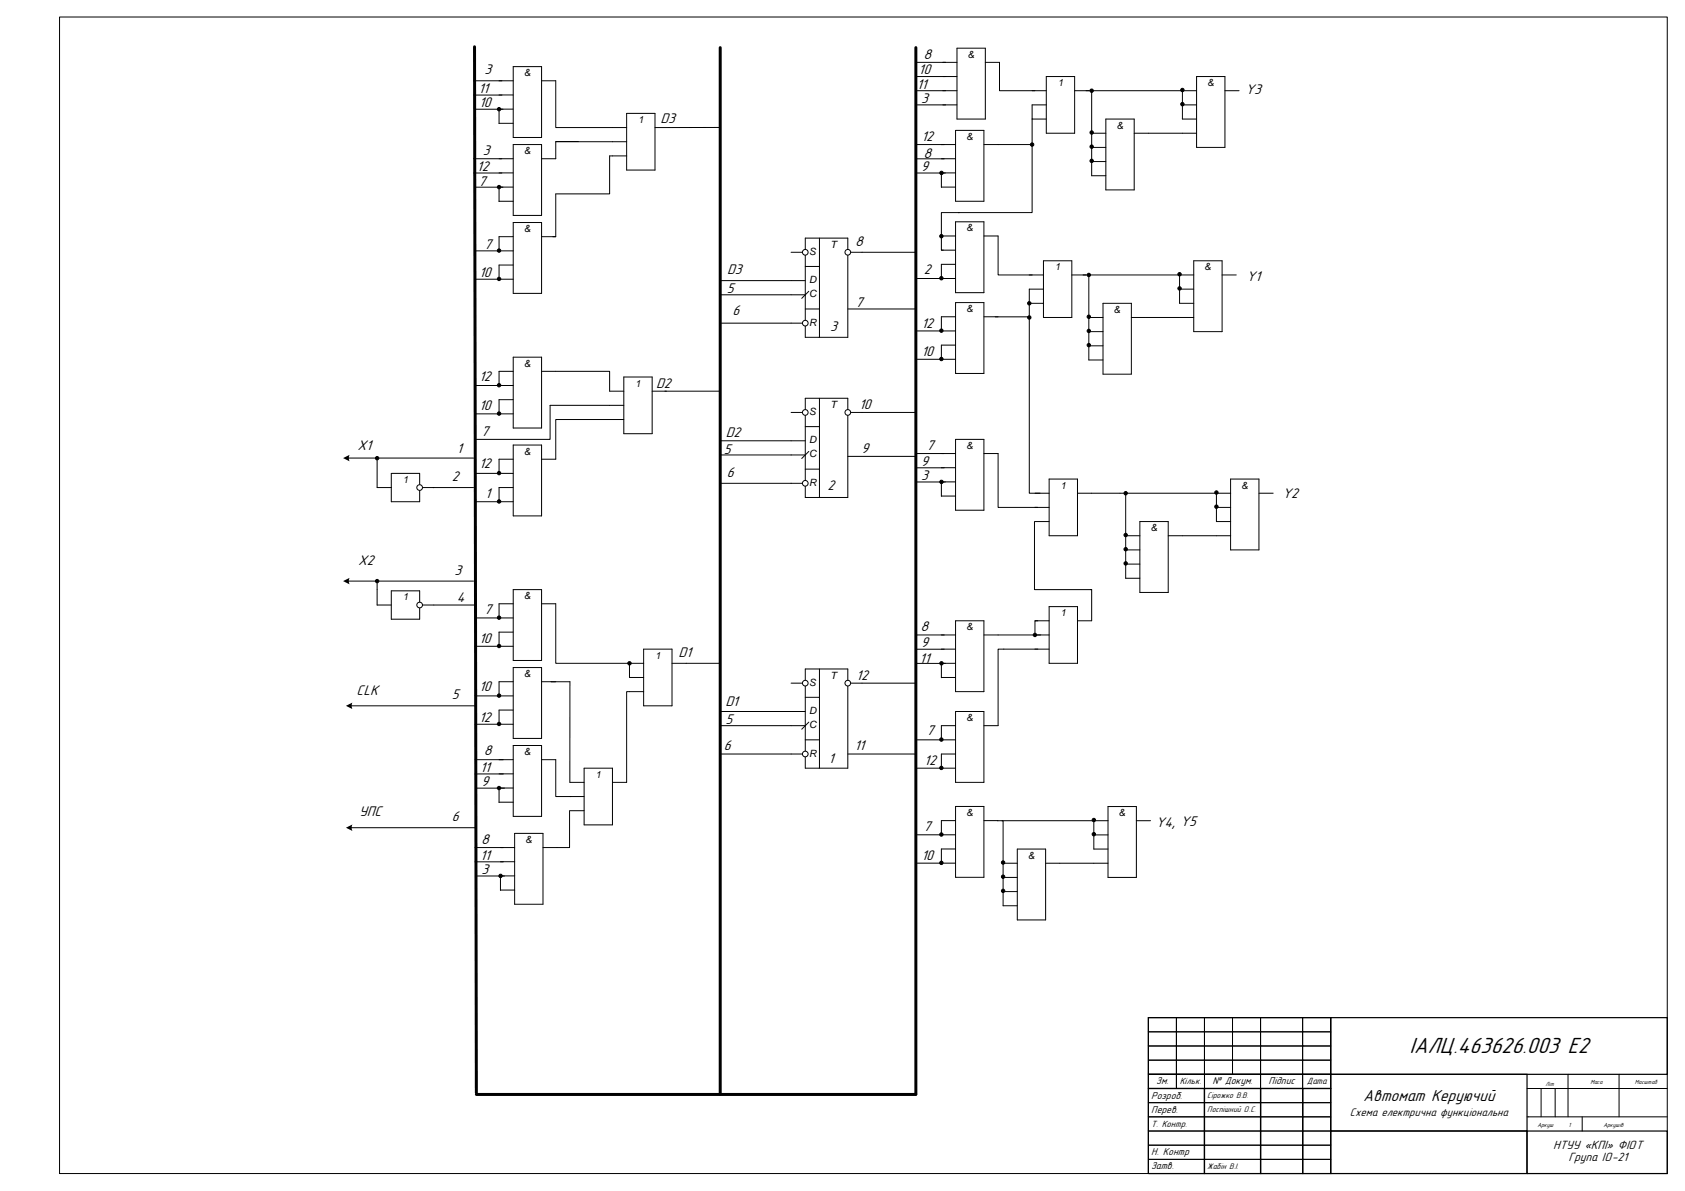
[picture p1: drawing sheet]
<svg xmlns="http://www.w3.org/2000/svg" width="594mm" height="420mm" viewBox="0 0 594 420" stroke-linecap="round" stroke-linejoin="round" font-family="sans-serif">
<g fill="none" stroke="#000" stroke-width=".35">
<path d="M21 6h567v408h-567zM363 97h5M368 92h10v20h-10zM378 97h5M363 102h5M363 107h5M122.7 161.6h44.3M133 172h5M138 167h10v10h-10zM148 172h5M122.7 205h44.3M133 205v8.5"/>
<path d="M405 359h9.9v5h-9.9zM414.9 359h9.9v5h-9.9zM424.8 359h9.9v5h-9.9zM434.7 359h9.9v5h-9.9zM444.6 359h14.8v5h-14.8zM459.4 359h9.9v5h-9.9zM405 364h9.9v5h-9.9zM405 369h9.9v5h-9.9zM405 374h9.9v5h-9.9zM405 379h9.9v5h-9.9zM414.9 364h9.9v5h-9.9zM414.9 369h9.9v5h-9.9z"/>
<path d="M414.9 374h9.9v5h-9.9zM414.9 379h9.9v5h-9.9zM424.8 364h9.9v5h-9.9zM424.8 369h9.9v5h-9.9zM424.8 374h9.9v5h-9.9zM424.8 379h19.8v5h-19.8zM434.7 374h9.9v5h-9.9zM434.7 369h9.9v5h-9.9zM434.7 364h9.9v5h-9.9zM444.6 364h14.8v5h-14.8zM444.6 369h14.8v5h-14.8zM444.6 374h14.8v5h-14.8z"/>
<path d="M444.6 379h14.8v5h-14.8zM459.4 379h9.9v5h-9.9zM459.4 374h9.9v5h-9.9zM459.4 369h9.9v5h-9.9zM459.4 364h9.9v5h-9.9zM553 379v15M571 379v15M405 394h19.8v5h-19.8zM405 389h19.8v5h-19.8zM405 399h19.8v5h-19.8zM405 384h19.8v5h-19.8zM424.8 399h19.8v5h-19.8z"/>
<path d="M424.8 394h19.8v5h-19.8zM424.8 389h19.8v5h-19.8zM424.8 384h19.8v5h-19.8zM444.6 384h14.8v5h-14.8zM444.6 389h14.8v5h-14.8zM444.6 394h14.8v5h-14.8zM444.6 399h14.8v5h-14.8zM459.4 399h9.9v5h-9.9zM459.4 394h9.9v5h-9.9zM459.4 389h9.9v5h-9.9zM459.4 384h9.9v5h-9.9zM538.6 384h49.4"/>
<path d="M538.6 394h49.4M543.5 384v10M548.5 384v10M558 394v5M405 409h19.8v5h-19.8zM405 404h19.8v5h-19.8zM424.8 409h19.8v5h-19.8zM424.8 404h19.8v5h-19.8zM444.6 404h14.8v5h-14.8zM444.6 409h14.8v5h-14.8zM459.4 409h9.9v5h-9.9zM459.4 404h9.9v5h-9.9z"/>
<circle cx="133" cy="161.6" r=".6"/>
<circle cx="133" cy="205" r=".6"/>
</g>
<path d="M405 359h64.3v20h-64.3zM469.3 359h118.7v20h-118.7zM405 379h64.3v5h-64.3zM469.3 379h69.2v20h-69.2zM405 384h19.8v30h-19.8zM424.8 384h19.8v30h-19.8zM444.6 384h14.8v30h-14.8zM459.4 384h9.9v30h-9.9zM469.3 399h69.2v15h-69.2zM538.5 399h49.5v15h-49.5z" fill="none" stroke="#000" stroke-width=".42"/>
<path d="M167.4 16.5l.6 369M254 16.8v369.2M323 16.8v369.2M168 386.1h155" fill="none" stroke="#000" stroke-width="1.1"/>
<g fill="#000">
<path d="M121 161.6l2.3-1.1-.3 .9 .3 1.3z" fill-rule="evenodd"/>
<path d="M121 205l2.3-1.1-.3 .9 .3 1.3z" fill-rule="evenodd"/>
<circle cx="133" cy="161.6" r=".6"/>
<circle cx="133" cy="205" r=".6"/>
</g>
<circle cx="148" cy="172" r="1" fill="#fff"/>
<g fill="none" stroke="#000" stroke-width=".35">
<path d="M133 213.4h5M138 208.4h10v10h-10zM148 213.4h5"/>
<circle cx="148" cy="172" r="1"/>
</g>
<circle cx="148" cy="213.4" r="1" fill="#fff"/>
<g fill="none" stroke="#000" stroke-width=".35">
<path d="M167 28.5h14M176 38.5v5.1M181 23.5h10v25h-10zM181 33.5h-14M181 38.5h-13.6M191 28.5h5v16.5h25M167 56h14M176 43.5h5M181 51h10v25h-10zM196 50h25M204 49.9h-8v6.1h-5M221 55h-6v13.4h-19v15.1h-1"/>
<path d="M221 40h10v20h-10zM253.8 45h-22.8M176 66v5.1M176 71h5M181 78.5h10v25h-10zM181 61h-14M181 66h-13.6M167.5 88.5h13.5M167.5 98.5h13.5M181 83.5h-5v5h-.3M181 93.5h-5v5M191 83.5h5"/>
<path d="M279 89h5M284 84h15v35h-15zM289 84v35M279 114h5M167.5 136h13.5M181 131h-5v5h-.3M181 126h10v25h-10zM191 131h24v7h5M220 133h10v20h-10zM230 138h24M167.5 146h13.5M181 157h10v25h-10z"/>
<path d="M181 141h-5v5M220 148h-24v14h-5M220 143h-26v12h-26M133 161.6v10.4M152.7 172h14.3M167.5 167h13.5M167.5 177h13.5M181 162h-5v5h-.3M181 172h-5v5M153 213.4l15 .1M167.5 218h13.5M181 213h-5v5h-.3"/>
<path d="M181 208h10v25h-10zM191 213h5v21h26M167.5 228h13.5M181 235.5h10v25h-10zM181 223h-5v5M222 234h5M222 234v5h5M227 229h10v20h-10zM237 234h17M123.7 249h44.3M167.5 245.5h13.5M167.5 255.5h13.5"/>
<path d="M181 240.5h-5v5h-.3M181 250.5h-5v5M191 240.5h5M194.3 240.5h6.7v35.5M227 244h-6v32h-5M337 256h-5v5h-.3M337 251h10v25h-10zM347 256h5M167.5 268h13.5M167.5 273h10M176 278v5.1M176 273h5"/>
<path d="M181 263h10v25h-10zM181 278h-13.1M191 268h5v13h5.4M201 276h5M206 271h10v20h-10zM323.5 261h13.5M323.5 271h13.5M337 266h-5v5M123.7 292h44.3M167.5 299h14M176 283h5M181.5 294h10v25h-10z"/>
<path d="M200.9 286v13h-9.4M201 281h5M201 286h5M323.5 294.5h13.5M337 289.5h-5v5h-.3M337 284.5h10v25h-10zM337 299.5h-5v5M347 289.5h5M176.5 314h5M176.5 309v5.1M181.5 304h-14M181.5 309h-13.6"/>
<path d="M323.5 304.5h13.5"/>
<circle cx="176" cy="38.5" r=".6"/>
<circle cx="176" cy="66" r=".6"/>
<circle cx="176" cy="98.4" r=".6"/>
<circle cx="176" cy="88.4" r=".6"/>
<circle cx="176" cy="135.9" r=".6"/>
<circle cx="176" cy="145.9" r=".6"/>
<circle cx="176" cy="166.9" r=".6"/>
<circle cx="176" cy="176.9" r=".6"/>
<circle cx="148" cy="213.4" r="1"/>
<circle cx="176" cy="217.9" r=".6"/>
<circle cx="176" cy="227.9" r=".6"/>
<circle cx="176" cy="245.4" r=".6"/>
<circle cx="176" cy="255.4" r=".6"/>
<circle cx="176" cy="278" r=".6"/>
<circle cx="332" cy="260.9" r=".6"/>
<circle cx="332" cy="270.9" r=".6"/>
<circle cx="332" cy="294.4" r=".6"/>
<circle cx="176.5" cy="309" r=".6"/>
<circle cx="332" cy="304.4" r=".6"/>
</g>
<g fill="#000">
<path d="M122 249l2.3-1.1-.3 .9 .3 1.3z" fill-rule="evenodd"/>
<path d="M122 292l2.3-1.1-.3 .9 .3 1.3z" fill-rule="evenodd"/>
<circle cx="176" cy="38.5" r=".6"/>
<circle cx="176" cy="66" r=".6"/>
<circle cx="176" cy="98.4" r=".6"/>
<circle cx="176" cy="88.4" r=".6"/>
<circle cx="176" cy="135.9" r=".6"/>
<circle cx="176" cy="145.9" r=".6"/>
<circle cx="176" cy="166.9" r=".6"/>
<circle cx="176" cy="176.9" r=".6"/>
<circle cx="176" cy="217.9" r=".6"/>
<circle cx="176" cy="227.9" r=".6"/>
<circle cx="176" cy="245.4" r=".6"/>
<circle cx="176" cy="255.4" r=".6"/>
<circle cx="176" cy="278" r=".6"/>
<circle cx="332" cy="260.9" r=".6"/>
<circle cx="332" cy="270.9" r=".6"/>
<circle cx="332" cy="294.4" r=".6"/>
<circle cx="176.5" cy="309" r=".6"/>
<circle cx="332" cy="304.4" r=".6"/>
</g>
<circle cx="284" cy="89" r="1" fill="#fff"/>
<circle cx="284" cy="89" r="1" fill="none" stroke="#000" stroke-width=".35"/>
<circle cx="284" cy="114" r="1" fill="#fff"/>
<g fill="none" stroke="#000" stroke-width=".35">
<path d="M299 89h5"/>
<circle cx="284" cy="114" r="1"/>
</g>
<circle cx="299" cy="89" r="1" fill="#fff"/>
<g fill="none" stroke="#000" stroke-width=".35">
<path d="M254 99h30M284 94h5M304 89h19M254 104h30M254 114h25M284 109h5M285.2 102.8l-2.4 2.5M279 145.5h5M284 140.5h15v35h-15zM289 140.5v35M279 170.5h5"/>
<circle cx="299" cy="89" r="1"/>
</g>
<circle cx="284" cy="145.5" r="1" fill="#fff"/>
<circle cx="284" cy="145.5" r="1" fill="none" stroke="#000" stroke-width=".35"/>
<circle cx="284" cy="170.5" r="1" fill="#fff"/>
<g fill="none" stroke="#000" stroke-width=".35">
<path d="M299 145.5h5"/>
<circle cx="284" cy="170.5" r="1"/>
</g>
<circle cx="299" cy="145.5" r="1" fill="#fff"/>
<g fill="none" stroke="#000" stroke-width=".35">
<path d="M254 155.5h30M284 150.5h5M285.2 159.3l-2.4 2.4M304 145.5h19M254 160.5h30M254 170.5h25M284 165.5h5M284 236h15v35h-15zM289 236v35M279 241h5M279 266h5"/>
<circle cx="299" cy="145.5" r="1"/>
</g>
<circle cx="284" cy="241" r="1" fill="#fff"/>
<circle cx="284" cy="241" r="1" fill="none" stroke="#000" stroke-width=".35"/>
<circle cx="284" cy="266" r="1" fill="#fff"/>
<g fill="none" stroke="#000" stroke-width=".35">
<path d="M299 241h5"/>
<circle cx="284" cy="266" r="1"/>
</g>
<circle cx="299" cy="241" r="1" fill="#fff"/>
<g fill="none" stroke="#000" stroke-width=".35">
<path d="M337.5 17h10v25h-10zM323.5 22h14M323.5 27h14M323.5 32h14M323.5 37h14M347.5 22h5v10h12.5M364 32h5M369 37h-5l.1 5M369 27h10v20h-10zM379 32h43M384.6 32h.4v30h5M417 32v10h5"/>
<path d="M417 37h5M422 27h10v25h-10zM432 32h5M323 51h14M323 56h10M332 56h5M337 46h10v25h-10zM347 51h17M364 51v24h-26M369 42h-5v9M385 47h5M385 52h5"/>
<path d="M385 57h5M390 42h10v25h-10zM400 47h22M332 66h5M332 61v5.1M337 78.2h10v25.1h-10zM337 61h-13.6M338.3 75h-6.3v8.2M323.5 98.2h13.5M332 83.2v5.1h.7M332 83.2h5M332 88.3h5"/>
<path d="M337 93.2h-5v5M347 83.2h5v13.8h12M382 97h39M383.6 97h.4v30h5M416 97v10h5M421 92h10v25h-10zM431 97h5M299 109h24M323.5 116.7h13.5M337 111.7h-5v5h-.3M337 106.8h10v24.9h-10zM347 111.7h5"/>
<path d="M363 102v9.8h-12M363 112v62h3.8M384 112h5M384 117h5M389 107h10v25h-10zM399 112h22M416 102h5M323.5 126.7h13.5M337 121.8h-5v4.9M384 122h5M323 160h14M337 155h10v25h-10z"/>
<path d="M347 160h5v19h14M299 161h24M323 165h10M332 170v5.1M332 165h5M332 175h5M337 170h-13.6M365 174h5M365 179h5M370 169h10v20h-10zM380 174h54M396.6 174h.4v30h5"/>
<path d="M429 179h5M429 174v10h5M434 169h10v25h-10zM444 174h5M364.8 184v24h20.2M365 184h5M397 189h5M397 194h5M397 199h5M402 184h10v25h-10zM412 189h22M337 219h10v25h-10z"/>
<path d="M365 219h5M366 219h-1v5M370 214h10v20h-10zM384.6 208h.4v11h-5M323 224h14M323 229h10M332 234v5.1M332 229h5M332 239h5M337 234h-13.6M347 224h23M370 229h-18v27"/>
<path d="M254 251h30M254 256h30M284 246h5M285.2 254.8l-2.4 2.4M304 241h19M254 266h25M284 261h5M299 266h24M351.8 289.5h39M353.4 289.5h.4v30h5M358.8 299.5h10v25h-10zM385.8 289.5v10h5"/>
<path d="M385.8 294.5h5M390.8 284.5h10v25h-10zM400.8 289.5h5M353.8 304.5h5M353.8 309.5h5M353.8 314.5h5M368.8 304.5h22"/>
<circle cx="385" cy="32" r=".6"/>
<circle cx="417" cy="31.7" r=".6"/>
<circle cx="417" cy="36.7" r=".6"/>
<circle cx="364" cy="51" r=".6"/>
<circle cx="385" cy="56.8" r=".6"/>
<circle cx="385" cy="51.7" r=".6"/>
<circle cx="385" cy="46.8" r=".6"/>
<circle cx="332" cy="61" r=".6"/>
<circle cx="332" cy="98.1" r=".6"/>
<circle cx="332" cy="83.3" r=".6"/>
<circle cx="384" cy="97" r=".6"/>
<circle cx="416" cy="96.7" r=".6"/>
<circle cx="332" cy="116.6" r=".6"/>
<circle cx="363" cy="112" r=".6"/>
<circle cx="363" cy="107" r=".6"/>
<circle cx="384" cy="111.7" r=".6"/>
<circle cx="384" cy="116.7" r=".6"/>
<circle cx="416" cy="101.7" r=".6"/>
<circle cx="332" cy="126.7" r=".6"/>
<circle cx="384" cy="121.8" r=".6"/>
<circle cx="332" cy="170" r=".6"/>
<circle cx="397" cy="174" r=".6"/>
<circle cx="429" cy="173.8" r=".6"/>
<circle cx="429" cy="178.7" r=".6"/>
<circle cx="397" cy="188.8" r=".6"/>
<circle cx="397" cy="193.7" r=".6"/>
<circle cx="397" cy="198.8" r=".6"/>
<circle cx="222" cy="234" r=".6"/>
<circle cx="332" cy="234" r=".6"/>
<circle cx="365" cy="224" r=".6"/>
<circle cx="299" cy="241" r="1"/>
<circle cx="385.8" cy="294.3" r=".6"/>
<circle cx="385.8" cy="289.3" r=".6"/>
<circle cx="353.8" cy="309.3" r=".6"/>
<circle cx="353.8" cy="314.3" r=".6"/>
<circle cx="353.8" cy="304.3" r=".6"/>
</g>
<g fill="#000">
<circle cx="385" cy="32" r=".6"/>
<circle cx="417" cy="31.7" r=".6"/>
<circle cx="417" cy="36.7" r=".6"/>
<circle cx="364" cy="51" r=".6"/>
<circle cx="385" cy="56.8" r=".6"/>
<circle cx="385" cy="51.7" r=".6"/>
<circle cx="385" cy="46.8" r=".6"/>
<circle cx="332" cy="61" r=".6"/>
<circle cx="332" cy="98.1" r=".6"/>
<circle cx="332" cy="83.3" r=".6"/>
<circle cx="384" cy="97" r=".6"/>
<circle cx="416" cy="96.7" r=".6"/>
<circle cx="332" cy="116.6" r=".6"/>
<circle cx="363" cy="112" r=".6"/>
<circle cx="363" cy="107" r=".6"/>
<circle cx="384" cy="111.7" r=".6"/>
<circle cx="384" cy="116.7" r=".6"/>
<circle cx="416" cy="101.7" r=".6"/>
<circle cx="332" cy="126.7" r=".6"/>
<circle cx="384" cy="121.8" r=".6"/>
<circle cx="332" cy="170" r=".6"/>
<circle cx="397" cy="174" r=".6"/>
<circle cx="429" cy="173.8" r=".6"/>
<circle cx="429" cy="178.7" r=".6"/>
<circle cx="397" cy="188.8" r=".6"/>
<circle cx="397" cy="193.7" r=".6"/>
<circle cx="397" cy="198.8" r=".6"/>
<circle cx="222" cy="234" r=".6"/>
<circle cx="332" cy="234" r=".6"/>
<circle cx="365" cy="224" r=".6"/>
<circle cx="385.8" cy="294.3" r=".6"/>
<circle cx="385.8" cy="289.3" r=".6"/>
<circle cx="353.8" cy="309.3" r=".6"/>
<circle cx="353.8" cy="314.3" r=".6"/>
<circle cx="353.8" cy="304.3" r=".6"/>
</g>
<text font-size="8.2" x="497.1" y="371.3">ІАЛЦ.463626.003 Е2</text>
<text font-size="5.9" x="480.8" y="388.4">Автомат Керуючий</text>
<g font-size="5.2">
<text x="325.6" y="20.7">8</text>
<text x="170.8" y="26.2">3</text>
<text x="324" y="26.2">10</text>
<text x="168.7" y="32.7">11</text>
<text x="323.3" y="31.2">11</text>
<text x="439.3" y="33.2">Y3</text>
<text x="169" y="37.7">10</text>
<text x="324.8" y="36.2">3</text>
<text x="233" y="43.2">D3</text>
<text x="325" y="49.7">12</text>
<text x="170.3" y="54.7">3</text>
<text x="325.6" y="55.7">8</text>
<text x="168.2" y="60.2">12</text>
<text x="168.8" y="65.7">7</text>
<text x="324.8" y="60.2">9</text>
<text x="170.8" y="87.7">7</text>
<text x="301.6" y="86.7">8</text>
<text x="169" y="97.7">10</text>
<text x="256.5" y="96.7">D3</text>
<text x="325.8" y="96.7">2</text>
<text x="439.6" y="99.2">Y1</text>
<text x="256.3" y="103.2">5</text>
<text x="258.3" y="111.2">6</text>
<text x="301.8" y="108.2">7</text>
<text x="292.8" y="116.7">3</text>
<text x="325" y="115.7">12</text>
<text x="325" y="125.7">10</text>
<text x="169" y="134.2">12</text>
<text x="231.5" y="136.7">D2</text>
<text x="169" y="144.7">10</text>
<text x="303" y="144.2">10</text>
<text x="169.8" y="153.7">7</text>
<text x="256" y="154.2">D2</text>
<text x="126.1" y="158.7">X1</text>
<text x="161.2" y="159.7">1</text>
<text x="255.3" y="160.2">5</text>
<text x="303.8" y="159.7">9</text>
<text x="326.8" y="158.7">7</text>
<text x="169" y="165.2">12</text>
<text x="324.8" y="164.2">9</text>
<text x="159.3" y="169.7">2</text>
<text x="256.3" y="168.2">6</text>
<text x="291.8" y="172.7">2</text>
<text x="324.8" y="169.2">3</text>
<text x="171.2" y="175.7">1</text>
<text x="452.3" y="175.7">Y2</text>
<text x="126.3" y="199.2">X2</text>
<text x="160.3" y="202.7">3</text>
<text x="161.1" y="212.2">4</text>
<text x="170.8" y="216.7">7</text>
<text x="169" y="226.7">10</text>
<text x="324.7" y="222.7">8</text>
<text x="239.3" y="231.7">D1</text>
<text x="324.3" y="233.7">11</text>
<text x="324.8" y="228.2">9</text>
<text x="302" y="239.7">12</text>
<text x="125.8" y="245.2">CLK</text>
<text x="169" y="243.7">10</text>
<text x="159.3" y="246.7">5</text>
<text x="255.8" y="249.2">D1</text>
<text x="169" y="254.7">12</text>
<text x="255.8" y="255.2">5</text>
<text x="326.8" y="259.2">7</text>
<text x="170.6" y="266.2">8</text>
<text x="255.3" y="264.7">6</text>
<text x="292.2" y="269.2">1</text>
<text x="301.3" y="264.7">11</text>
<text x="326" y="269.7">12</text>
<text x="169.3" y="272.2">11</text>
<text x="169.8" y="277.2">9</text>
<text x="126.6" y="287.9">УПС</text>
<text x="159.3" y="289.7">6</text>
<text x="325.8" y="293.2">7</text>
<text x="407.6" y="291.7">Y4, Y5</text>
<text x="169.7" y="297.7">8</text>
<text x="169.3" y="303.2">11</text>
<text x="325" y="303.2">10</text>
<text x="169.8" y="308.2">3</text>
</g>
<g font-size="4.5">
<text x="547.8" y="405.4">НТУУ «КПІ» ФІОТ</text>
<text x="553.1" y="409.7">Група ІО-21</text>
</g>
<text font-size="4.1" x="476.1" y="393.6">Схема електрична функціональна</text>
<g font-size="3.7">
<text x="407.8" y="382.6">Зм.</text>
<text x="427.6" y="382.6">№ Докум.</text>
<text x="447.4" y="382.6">Підпис</text>
<text x="406" y="387.6">Розроб.</text>
<text x="406" y="392.6">Перев.</text>
<text x="406" y="407.6">Н. Контр</text>
<text x="406" y="412.6">Затв.</text>
</g>
<g font-size="3.5">
<text x="341.3" y="20.4">&amp;</text>
<text x="184.8" y="26.9">&amp;</text>
<text x="373" y="30.4">1</text>
<text x="425.8" y="30.4">&amp;</text>
<text x="225" y="43.4">1</text>
<text x="393.8" y="45.4">&amp;</text>
<text x="340.8" y="49.4">&amp;</text>
<text x="184.8" y="54.4">&amp;</text>
<text x="184.8" y="81.9">&amp;</text>
<text x="340.8" y="81.6">&amp;</text>
<text x="285.4" y="89.9">S</text>
<text x="292.9" y="87.4">T</text>
<text x="372" y="95.4">1</text>
<text x="424.8" y="95.4">&amp;</text>
<text x="285.4" y="99.9">D</text>
<text x="285.4" y="104.9">C</text>
<text x="340.8" y="110.1">&amp;</text>
<text x="392.8" y="110.4">&amp;</text>
<text x="285.4" y="114.9">R</text>
<text x="184.8" y="129.4">&amp;</text>
<text x="224" y="136.4">1</text>
<text x="292.9" y="143.9">T</text>
<text x="285.4" y="146.4">S</text>
<text x="184.8" y="160.4">&amp;</text>
<text x="285.4" y="156.4">D</text>
<text x="285.4" y="161.4">C</text>
<text x="340.8" y="158.4">&amp;</text>
<text x="142" y="170.4">1</text>
<text x="285.4" y="171.4">R</text>
<text x="374" y="172.4">1</text>
<text x="437.8" y="172.4">&amp;</text>
<text x="405.8" y="187.4">&amp;</text>
<text x="142" y="211.8">1</text>
<text x="184.8" y="211.4">&amp;</text>
<text x="374" y="217.4">1</text>
<text x="340.8" y="222.4">&amp;</text>
<text x="231" y="232.4">1</text>
<text x="184.8" y="238.9">&amp;</text>
<text x="292.9" y="239.4">T</text>
<text x="285.4" y="241.9">S</text>
<text x="285.4" y="251.9">D</text>
<text x="285.4" y="256.9">C</text>
<text x="340.8" y="254.4">&amp;</text>
<text x="184.8" y="266.4">&amp;</text>
<text x="285.4" y="266.9">R</text>
<text x="210" y="274.4">1</text>
<text x="340.8" y="287.9">&amp;</text>
<text x="394.6" y="287.9">&amp;</text>
<text x="185.3" y="297.4">&amp;</text>
<text x="362.6" y="302.9">&amp;</text>
</g>
<g font-size="3.3">
<text x="416" y="382.5">Кільк.</text>
<text x="460.9" y="382.5">Дата</text>
<text x="406" y="397.5">Т. Контр.</text>
</g>
<g font-size="3">
<text x="425.8" y="387.3">Сірожко В.В.</text>
<text x="425.8" y="392.3">Поспішний О.С.</text>
<text x="425.8" y="412.3">Жабін В.І.</text>
</g>
<g font-size="2.2">
<text x="545.1" y="383">Літ</text>
<text x="560.9" y="382.5">Маса</text>
<text x="576.6" y="382.5">Масштаб</text>
<text x="542.2" y="397.5">Аркуш</text>
<text x="553.1" y="397.5">1</text>
<text x="565.5" y="397.5">Аркушів</text>
</g>
</svg>
